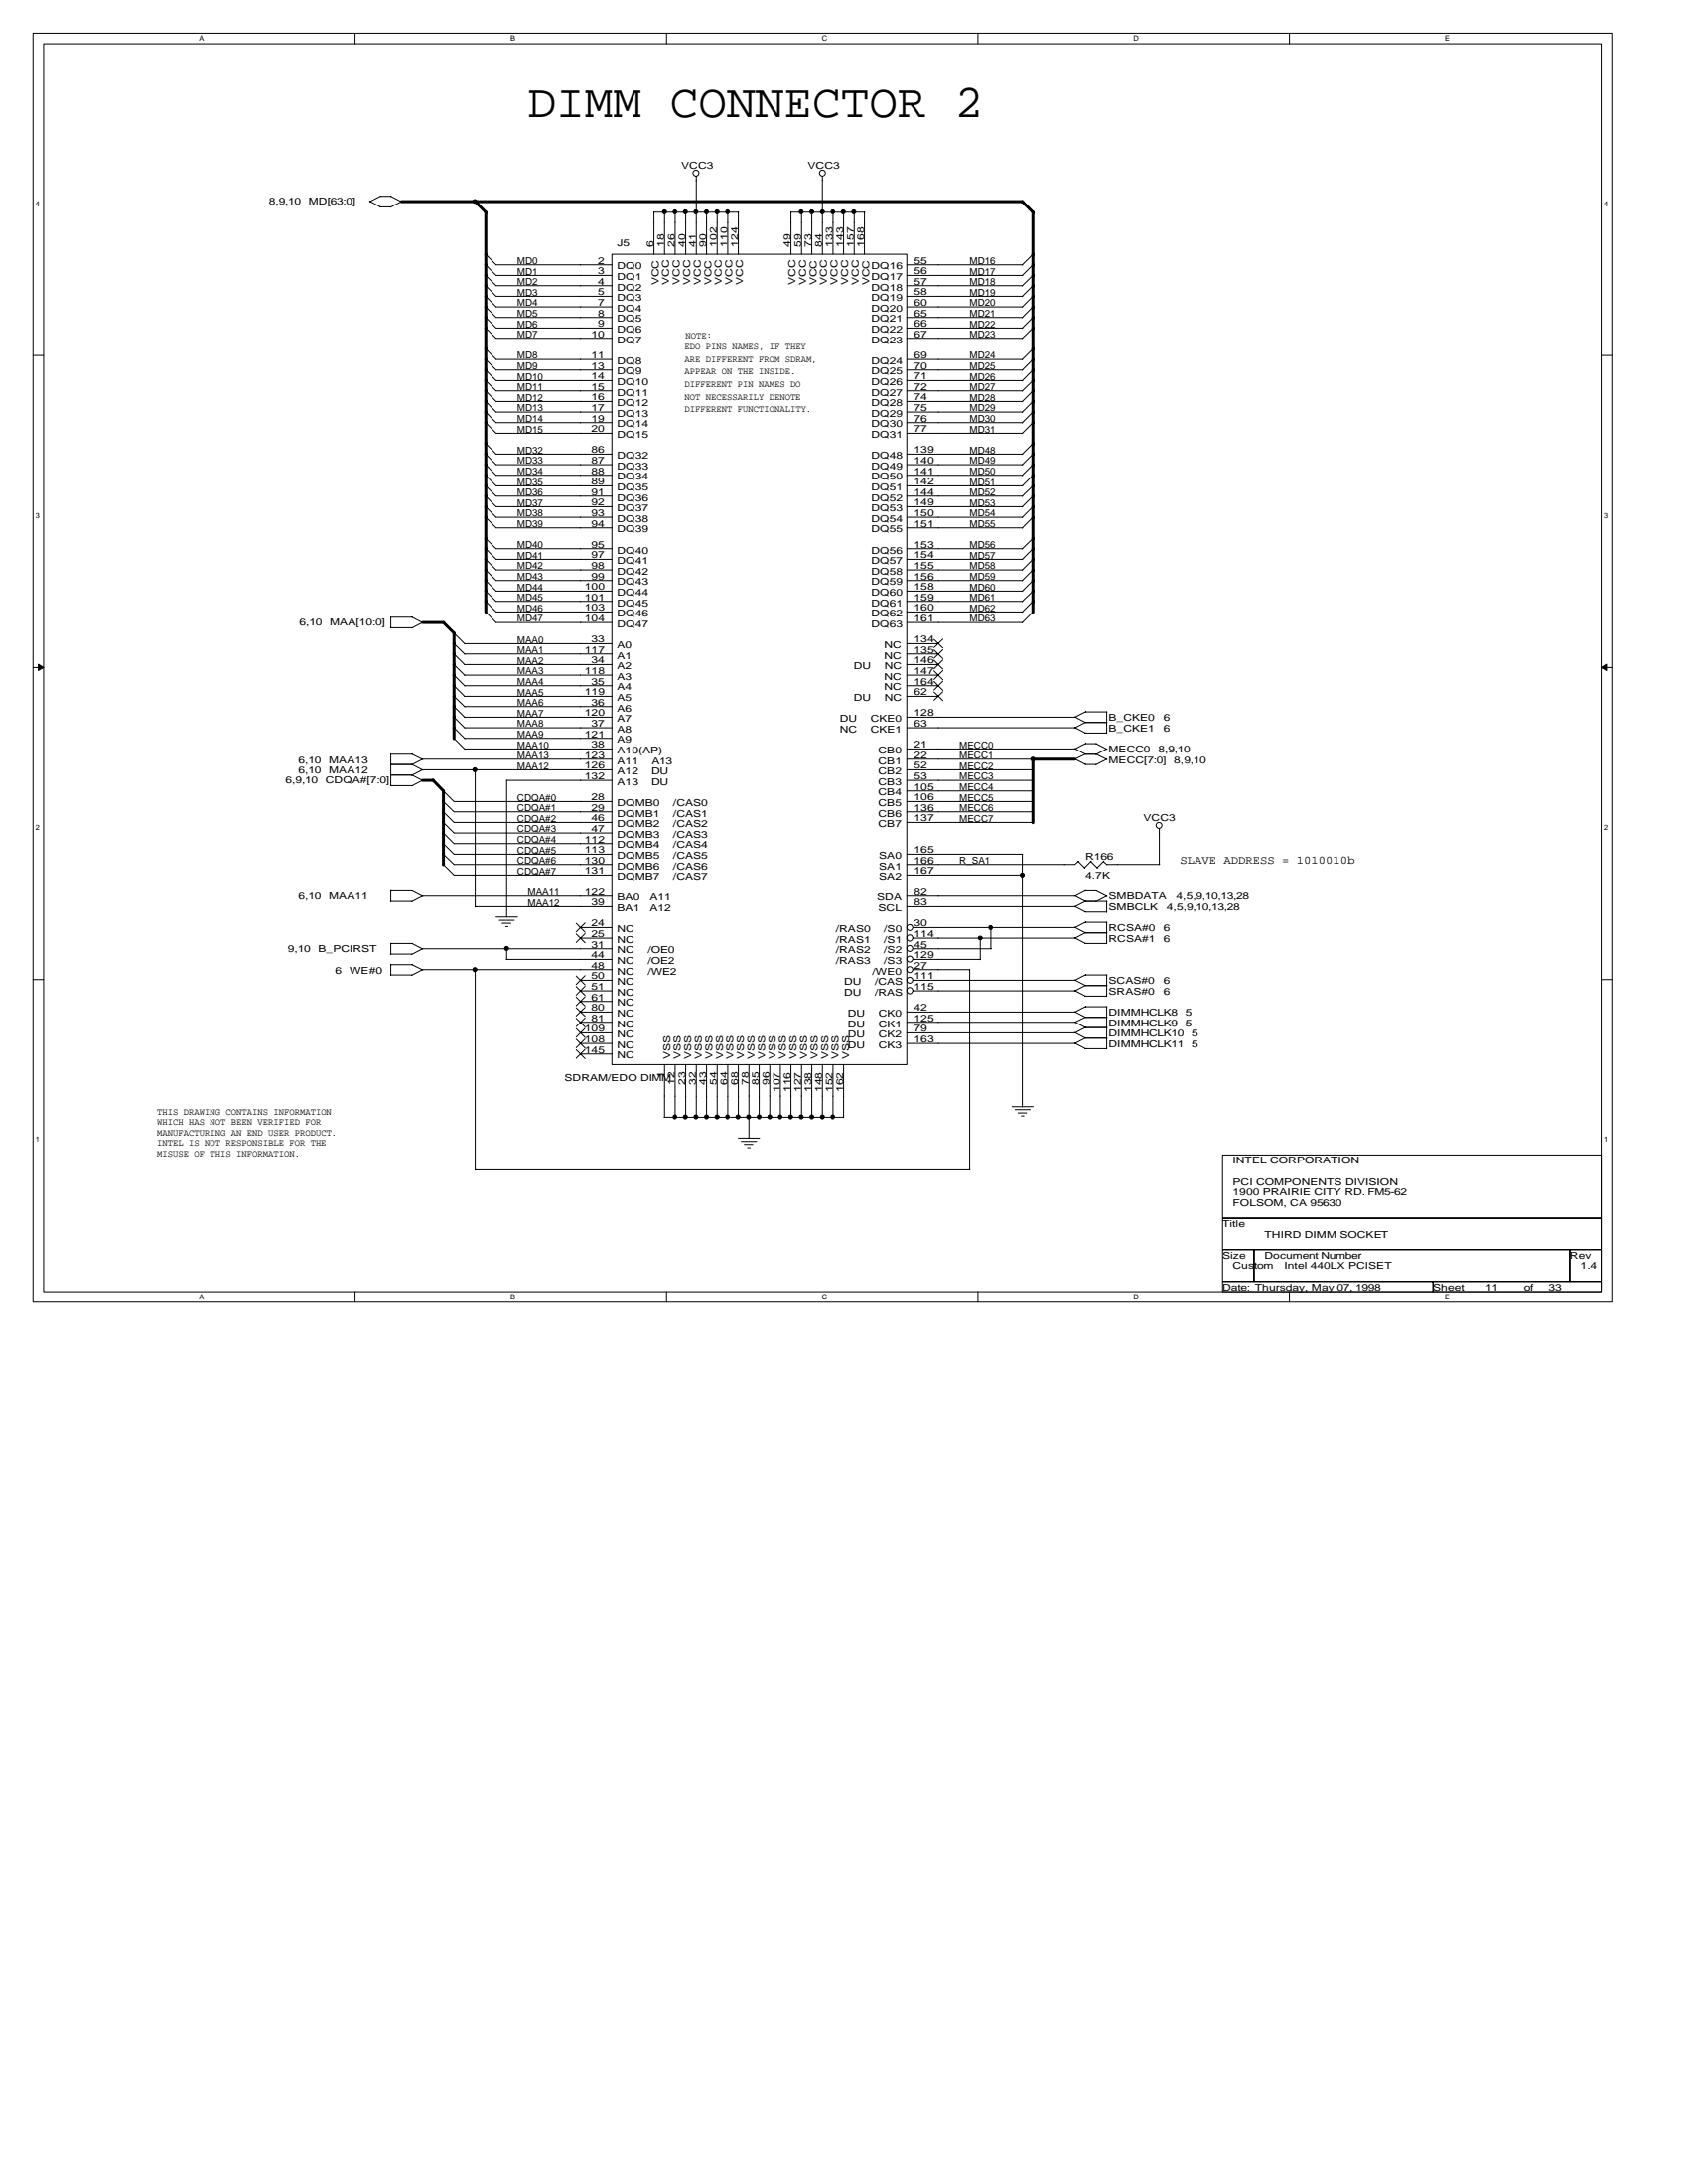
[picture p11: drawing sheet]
<svg xmlns="http://www.w3.org/2000/svg" width="216mm" height="279mm" viewBox="0 0 216 279" stroke-linecap="round" stroke-linejoin="round" font-family="sans-serif">
<path d="M4.2 4.2h202v162.4h-202zM5.6 5.6h199.2v159.6h-199.2z" fill="none" stroke="#000" stroke-width=".13"/>
<g fill="#fff">
<path d="M25.5 4.4h.6v1.1h-.6z"/>
<path d="M25.5 165.4h.6v1.1h-.6z"/>
</g>
<path d="M45.4 4.2v1.4M45.4 165.2v1.4" fill="none" stroke="#000" stroke-width=".13"/>
<g fill="#fff">
<path d="M65.3 4.4h.6v1.1h-.6z"/>
<path d="M65.3 165.4h.6v1.1h-.6z"/>
</g>
<path d="M85.2 4.2v1.4M85.2 165.2v1.4" fill="none" stroke="#000" stroke-width=".13"/>
<g fill="#fff">
<path d="M105.1 4.4h.7v1.1h-.7z"/>
<path d="M105.1 165.4h.7v1.1h-.7z"/>
</g>
<path d="M125.1 4.2v1.4M125.1 165.2v1.4" fill="none" stroke="#000" stroke-width=".13"/>
<g fill="#fff">
<path d="M145 4.4h.7v1.1h-.7z"/>
<path d="M145 165.4h.7v1.1h-.7z"/>
</g>
<path d="M164.9 4.2v1.4M164.9 165.2v1.4" fill="none" stroke="#000" stroke-width=".13"/>
<g fill="#fff">
<path d="M184.8 4.4h.7v1.1h-.7z"/>
<path d="M184.8 165.4h.7v1.1h-.7z"/>
<path d="M4.6 25.5h.5v1.1h-.5z"/>
<path d="M205.1 25.5h.5v1.1h-.5z"/>
<path d="M4.6 65.4h.5v1.1h-.5z"/>
<path d="M205.1 65.4h.5v1.1h-.5z"/>
</g>
<path d="M4.2 45.5h1.4M204.8 45.5h1.4" fill="none" stroke="#000" stroke-width=".13"/>
<g fill="#fff">
<path d="M4.6 105.3h.5v1.1h-.5z"/>
<path d="M205.1 105.3h.5v1.1h-.5z"/>
</g>
<path d="M4.2 85.4h1.4M204.8 85.4h1.4" fill="none" stroke="#000" stroke-width=".13"/>
<path d="M4.9 85l.7 .4-.7 .4zM204.8 85.4l.7-.4v.8z" fill="#000" stroke="#000" stroke-width=".13"/>
<g fill="#fff">
<path d="M4.6 145.3h.5v1h-.5z"/>
<path d="M205.1 145.3h.5v1h-.5z"/>
</g>
<g fill="none" stroke="#000" stroke-width=".13">
<path d="M47.3 25.7l1.4 .8M48.6 26.5h1.4M48.7 25.1h1.3M48.7 25.1l-1.4 .7M50 25.1l1.4 .7M51.3 25.8l-1.4 .7M62.1 32.5l1.3 1.4h14.9M62.1 33.8l1.3 1.4h14.9M62.1 35.2l1.3 1.3h14.9M62.1 36.5l1.3 1.4h14.9M62.1 37.9l1.3 1.4h14.9M62.1 39.2l1.3 1.4h14.9"/>
<path d="M78.3 32.5h37.7v103.7h-37.7zM83.6 27.1v5.4M83.6 27.1h10.9M85 27.1v5.4M86.3 27.1v5.4M87.7 27.1v5.4M89.1 22.6v9.9M90.4 27.1v5.4M91.7 27.1v5.4M93.1 27.1v5.4M94.4 27.1v5.4M101.2 27.1v5.4"/>
<path d="M101.2 27.1h9.4M102.5 27.1v5.4M103.8 27.1v5.4M105.2 22.6v9.9M106.5 27.1v5.4M107.9 27.1v5.4M109.3 27.1v5.4M110.6 27.1v5.4M116 33.9h14.8M116 35.2h14.8M116 36.5h14.8M116 37.9h14.8"/>
<path d="M116 39.3h14.8M132.1 39.3l-1.4 1.4M132.1 36.5l-1.4 1.4M132.1 35.2l-1.4 1.4M132.1 37.9l-1.4 1.4M132.1 32.5l-1.4 1.4M132.1 33.9l-1.4 1.4M62.1 40.6l1.3 1.4h14.9M62.1 41.9l1.3 1.4h14.9M62.1 44.6l1.3 1.4h14.9M62.1 45.9l1.3 1.4h14.9M62.1 47.3l1.3 1.4h14.9"/>
<path d="M62.1 48.7l1.3 1.3h14.9M62.1 50l1.3 1.4h14.9M62.1 51.3l1.3 1.4h14.9M62.1 52.7l1.3 1.4h14.9M62.1 54l1.3 1.4h14.9M62.1 56.7l1.3 1.4h14.9M62.1 58l1.3 1.4h14.9M62.1 59.4l1.3 1.4h14.9M116 40.6h14.8M116 42h14.8M116 43.3h14.8M116 46h14.8"/>
<path d="M116 47.3h14.8M116 48.7h14.8M116 50h14.8M116 51.4h14.8M116 52.7h14.8M116 54.1h14.8M116 55.4h14.8M116 58.1h14.8M116 59.4h14.8M132.1 52.7l-1.4 1.4M132.1 56.7l-1.4 1.4M132.1 42l-1.4 1.3"/>
<path d="M132.1 44.6l-1.4 1.4M132.1 59.4l-1.4 1.4M132.1 47.3l-1.4 1.4M132.1 50l-1.4 1.4M132.1 54.1l-1.4 1.4M132.1 58.1l-1.4 1.4M132.1 51.4l-1.4 1.4M132.1 46l-1.4 1.4M132.1 48.7l-1.4 1.3M132.1 40.6l-1.4 1.4M50 78.9v1.4M50 79h2.7"/>
<path d="M52.7 79l1.4 .7M54 79.6l-1.3 .8M62.1 60.8l1.3 1.4h14.9M62.1 62.1l1.3 1.4h14.9M62.1 63.4l1.3 1.4h14.9M62.1 64.8l1.3 1.4h14.9M62.1 66.1l1.3 1.4h14.9M62.1 68.8l1.3 1.4h14.9M62.1 70.2l1.3 1.4h14.9M62.1 71.5l1.3 1.4h14.9M62.1 72.9l1.3 1.4h14.9M62.1 74.2l1.3 1.4h14.9"/>
<path d="M62.1 75.6l1.3 1.3h14.9M62.1 76.9l1.3 1.4h14.9M62.1 78.2l1.3 1.4h14.9M116 60.8h14.8M116 62.2h14.8M116 63.5h14.8M116 64.8h14.8M116 66.2h14.8M116 67.5h14.8M116 70.2h14.8M116 71.6h14.8M116 72.9h14.8"/>
<path d="M116 74.3h14.8M116 75.6h14.8M116 76.9h14.8M116 78.3h14.8M116 79.6h14.8M132.1 74.3l-1.4 1.4M132.1 70.2l-1.4 1.4M132.1 72.9l-1.4 1.4M132.1 76.9l-1.4 1.4M132.1 63.5l-1.4 1.4M132.1 75.6l-1.4 1.4M132.1 60.8l-1.4 1.4"/>
<path d="M132.1 71.6l-1.4 1.4M132.1 78.3l-1.4 1.4M132.1 62.2l-1.4 1.3M132.1 64.8l-1.4 1.4M132.1 68.9l-1.4 1.3M132.1 66.2l-1.4 1.4M49.9 97.8h2.8M49.9 99.2h2.8M49.9 80.3h2.8M50 96.5h2.7M50 96.4v4.1M52.7 99.2l1.4 .7"/>
<path d="M52.7 97.8l1.4 .7M52.7 96.5l1.4 .7M54 99.8l-1.3 .8M58.1 94.5l1.4 1.4M58.1 83.7l1.4 1.4M58.1 82.3l1.4 1.4M58.1 89.1l1.4 1.3M58.1 81l1.4 1.4M58.1 93.1l1.4 1.4M58.1 86.4l1.4 1.4M58.1 85l1.4 1.4M58.1 91.7l1.4 1.4"/>
<path d="M58.1 87.7l1.4 1.4M58.1 90.4l1.4 1.4M59.4 86.4h18.9M59.4 91.7h18.9M59.4 89.1h18.9M59.4 83.7h18.9M59.4 94.5h18.9M59.4 87.7h18.9M59.4 93.1h18.9M59.4 85h18.9M59.4 82.3h18.9M59.4 90.4h18.9"/>
<path d="M59.4 95.8h18.9M60.8 98.5v17.5M64.8 99.8h13.5M64.8 99.8v17.5M78.3 97.1h-24.3l-1.3 .7M78.3 98.5h-24.3l-1.3 .7M116 97.1h16.2M116 87.7h4M116 93.1h21.5M116 86.4h4M116 98.5h16.2M116 99.8h16.2"/>
<path d="M116 89.1h4M116 85h4M116 82.3h4M116 83.7h4M119.5 87.2l1.1 1.1M119.5 85.8l1.1 1.2M119.5 88.5l1.1 1.1M119.5 84.5l1.1 1.1M119.5 81.8l1.1 1.1M119.5 83.2l1.1 1.1M120.6 85.8l-1.1 1.1M120.6 87.1l-1.1 1.2"/>
<path d="M120.6 88.5l-1.1 1.1M120.6 84.4l-1.1 1.2M120.6 81.8l-1.1 1.1M120.6 83.1l-1.1 1.1M137.4 97.1l1.4 .7M137.4 95.8l1.4 .7M137.4 91.7l1.4 .7M137.4 93.1l1.4 .7M138.8 96.5h1.4M138.8 97.8h1.4M138.8 92.4h2.8M138.8 93.8h2.8"/>
<path d="M138.8 95.1h1.4M138.8 91.1h2.8M138.9 91l-1.4 .7h-21.5M138.9 95.1l-1.4 .7h-21.5M138.9 96.4l-1.4 .7M138.9 92.4l-1.4 .7M140.2 96.5l1.4 .7M140.2 95.1l1.4 .8M141.6 91.1v2.7M141.6 97.1l-1.4 .7M141.6 95.8l-1.4 .7M49.9 115.3h2.8"/>
<path d="M49.9 100.5h2.8M50 114h2.7M50 113.9v1.4M52.7 114l1.4 .7M56.7 101.1l1.4 1.4h20.2M56.7 102.5l1.4 1.4h20.2M56.7 103.8l1.4 1.4h20.2M56.7 105.2l1.4 1.4h20.2M56.7 106.5l1.4 1.4h20.2M56.7 107.9l1.4 1.4h20.2M56.7 109.2l1.4 1.4h20.2M56.7 110.5l1.4 1.4h20.2"/>
<path d="M60.8 116h17.5M63.4 117.3h2.8M63.9 117.7h1.9M64.2 118.1h1.2M64.7 118.5h.3M73.7 118.1l1.1 1.2M73.7 119.5l1.1 1.1M74.2 118.7h4.1M74.8 118.1l-1.1 1.1M74.8 119.4l-1.1 1.2M78.3 114.6h-24.3l-1.3 .8M116 101.2h16.2"/>
<path d="M116 102.5h16.2M116 103.9h16.2M116 105.2h16.2M116 109.3h14.8M116 111.9h14.8M116 116h21.5M116.8 118.7h20.7M126.7 118.6v2.8M130.8 109.3v32.3M137.4 118.6l1.4 .7M137.4 116l1.4 .7M137.4 114.6l1.4 .7"/>
<path d="M137.4 120l1.4 .7M137.9 110.2l.9 .9M138 110.2l-.5 .4h-21.5M138.8 119.3h2.8M138.8 115.3h2.8M138.8 116.7h2.8M138.8 118h2.8M138.8 114h1.4M138.9 119.3l-1.4 .7h-20.7M138.9 113.9l-1.4 .7h-21.5M138.9 118l-1.4 .7M138.9 115.3l-1.4 .7"/>
<path d="M139.5 110.2l.9 .9M139.6 110.2l-.9 .8M140.2 114l1.4 .7M141.1 110.2l.5 .4M141.2 110.2l-.9 .8M141.6 110.6h6.7M141.6 115.3v1.4M141.6 118v2.7M141.6 114.6l-1.4 .8M148.3 106v4.6M4.2 125.3h1.4M49.9 124.7h2.8"/>
<path d="M49.9 122.1h2.8M50 120.7h2.7M50 123.4h2.7M50 120.7v1.4M50 123.4v1.3M52.7 123.4l1.4 .7M52.7 120.7l1.4 .7M60.8 124v25.7M64.8 122.7h13.5M64.8 121.3v1.4M73.7 132.9l1.1 1.2M73.7 131.6l1.1 1.1"/>
<path d="M73.7 128.9l1.1 1.1M73.7 130.3l1.1 1.1M73.7 127.6l1.1 1.1M73.7 124.9l1.1 1.1M73.7 126.2l1.1 1.1M73.7 134.3l1.1 1.1M74.2 120h4.1M74.2 133.5h4.1M74.2 132.1h4.1M74.2 125.4h4.1M74.2 126.8h4.1M74.2 129.5h4.1"/>
<path d="M74.2 130.8h4.1M74.2 128.1h4.1M74.2 134.8h4.1M74.8 132.9l-1.1 1.1M74.8 131.5l-1.1 1.2M74.8 128.9l-1.1 1.1M74.8 130.2l-1.1 1.1M74.8 127.5l-1.1 1.2M74.8 124.8l-1.1 1.2M74.8 126.2l-1.1 1.1M74.8 134.2l-1.1 1.2M78.3 124h-24.3l-1.3 .8"/>
<path d="M78.3 121.4h-24.3l-1.3 .7M85 136.2v6.7M86.3 136.2v6.8M87.7 136.2v6.8M89.1 136.2v6.8M90.4 136.2v6.8M91.7 136.2v6.8M93.1 136.2v6.8M94.4 136.2v6.8M95.8 136.2v9.4M97.1 136.2v6.7M98.5 136.2v6.7"/>
<path d="M99.8 136.2v6.7M101.2 136.2v6.7M102.5 136.2v6.7M103.8 136.2v6.7M105.2 136.2v6.8M106.5 136.2v6.8M107.9 136.2v6.8M116 133.5h21.5M116 132.1h21.5M116.8 124h7.2M116.8 125.4h20.7M116.8 126.8h20.7"/>
<path d="M116.8 121.4h10M116.8 122.7h8.6M124 124v25.7M125.4 120v2.8M137.4 126.7l1.4 .7M137.4 125.4l1.4 .7M137.4 132.1l1.4 .7M137.4 130.7l1.4 .8M137.4 129.4l1.4 .7M137.4 133.4l1.4 .8M138.8 126.1h2.8M138.8 127.4h2.8"/>
<path d="M138.8 131.5h2.8M138.8 132.8h2.8M138.8 120.7h2.8M138.8 130.1h2.8M138.8 134.2h2.8M138.8 124.7h2.8M138.8 128.8h2.8M138.9 128.7l-1.4 .8h-21.5M138.9 130.1l-1.4 .7h-21.5M138.9 126l-1.4 .8M138.9 124.7l-1.4 .7M138.9 131.4l-1.4 .7"/>
<path d="M138.9 132.8l-1.4 .7M141.6 124.7v2.8M141.6 128.8v5.4M204.8 125.3h1.4M60.8 149.7h63.3M85 142.9h22.9M94.4 145.6h2.7M94.8 146h2M95.2 146.4h1.1M95.6 146.8h.4M129.4 141.6h2.8M129.8 142h2"/>
<path d="M130.2 142.4h1.1M130.6 142.8h.4M156.4 147.8h48.4v8h-48.4zM156.4 155.8h48.4v4.1h-48.4zM156.4 159.9h4v4h-4zM160.4 159.9h40.4v4h-40.4zM200.8 159.9h4v4h-4zM156.4 163.9h26.9v1.3h-26.9zM183.3 163.9h21.5v1.3h-21.5z"/>
<circle cx="89" cy="22.1" r=".38"/>
<circle cx="105.2" cy="22.1" r=".38"/>
<circle cx="116.4" cy="120" r=".39"/>
<circle cx="116.4" cy="118.7" r=".38"/>
<circle cx="148.2" cy="105.6" r=".38"/>
<circle cx="116.4" cy="126.7" r=".39"/>
<circle cx="116.4" cy="124" r=".38"/>
<circle cx="116.4" cy="122.7" r=".38"/>
<circle cx="116.4" cy="121.3" r=".38"/>
<circle cx="116.4" cy="125.4" r=".38"/>
</g>
<path d="M51.3 25.8h79.5M60.8 25.8l1.4 1.4M62.1 27.1v51.2M130.8 25.8l1.4 1.4M132.1 27.1v51.2M54 79.6h2.8M56.7 79.6l1.4 1.4M54 99.8h1.4M55.4 99.8l1.3 1.4v9.4M58.1 81v13.5M132.1 97.1h5.4M132.1 97.1v8.2" fill="none" stroke="#000" stroke-width=".38"/>
<g fill="#000" stroke="#000" stroke-width=".13">
<path d="M86.2 26.9l.1-.1 .2 .2v.3l-.2 .1-.1-.1z" fill-rule="evenodd"/>
<path d="M92.9 26.9l.1-.1 .3 .2-.1 .3-.2 .1-.1-.1z" fill-rule="evenodd"/>
<path d="M106.3 26.9l.2-.1 .2 .2v.3l-.2 .1-.2-.1z" fill-rule="evenodd"/>
<path d="M126.5 118.5l.2-.1 .2 .1v.3l-.2 .1-.2-.1z" fill-rule="evenodd"/>
<path d="M86.2 142.7l.1-.1 .2 .1v.4h-.2h-.1z" fill-rule="evenodd"/>
<path d="M92.9 142.7l.1-.1 .3 .1-.1 .4h-.2h-.1z" fill-rule="evenodd"/>
<path d="M99.6 142.7l.2-.1 .2 .1-.1 .4h-.1h-.2z" fill-rule="evenodd"/>
<path d="M106.3 142.7l.2-.1 .2 .1v.4h-.2h-.2z" fill-rule="evenodd"/>
<circle cx="60.7" cy="25.8" r=".25"/>
<circle cx="85" cy="27.1" r=".26"/>
<circle cx="87.7" cy="27.1" r=".26"/>
<circle cx="89" cy="27.1" r=".26"/>
<circle cx="90.4" cy="27.1" r=".26"/>
<circle cx="91.7" cy="27.1" r=".26"/>
<circle cx="102.5" cy="27.1" r=".26"/>
<circle cx="103.8" cy="27.1" r=".26"/>
<circle cx="105.2" cy="27.1" r=".26"/>
<circle cx="107.9" cy="27.1" r=".26"/>
<circle cx="109.2" cy="27.1" r=".26"/>
<circle cx="60.7" cy="98.5" r=".26"/>
<circle cx="132.1" cy="97.1" r=".26"/>
<circle cx="125.4" cy="120" r=".25"/>
<circle cx="130.8" cy="111.9" r=".26"/>
<circle cx="60.7" cy="124" r=".26"/>
<circle cx="64.8" cy="121.3" r=".26"/>
<circle cx="87.7" cy="142.9" r=".26"/>
<circle cx="89" cy="142.9" r=".26"/>
<circle cx="90.4" cy="142.9" r=".26"/>
<circle cx="91.7" cy="142.9" r=".26"/>
<circle cx="94.4" cy="142.9" r=".26"/>
<circle cx="95.7" cy="142.9" r=".26"/>
<circle cx="97.1" cy="142.9" r=".26"/>
<circle cx="98.5" cy="142.9" r=".26"/>
<circle cx="101.1" cy="142.9" r=".26"/>
<circle cx="102.5" cy="142.9" r=".26"/>
<circle cx="103.8" cy="142.9" r=".26"/>
<circle cx="105.2" cy="142.9" r=".26"/>
</g>
<text font-size="6.1" x="67.5" y="15">DIMM CONNECTOR 2</text>
<text font-size="1.5" x="151" y="110.5">SLAVE ADDRESS = 1010010b</text>
<g font-size="1.2">
<text x="87.2" y="21.6">VCC3</text>
<text x="103.3" y="21.6">VCC3</text>
<text x="34.4" y="26.1">8,9,10</text>
<text x="39.5" y="26.1">MD[63:0]</text>
<text x="66.2" y="35.1">MD1</text>
<text x="66.2" y="33.8">MD0</text>
<text x="76.5" y="33.8">2</text>
<text x="76.5" y="35.1">3</text>
<text x="78.9" y="34.5">DQ0</text>
<text x="78.9" y="35.8">DQ1</text>
<text x="78.9" y="31.5">J5</text>
<text x="83.6" y="31.6" transform="rotate(-90 83.6 31.6)">6</text>
<text x="85" y="31.6" transform="rotate(-90 85 31.6)">18</text>
<text x="86.3" y="31.6" transform="rotate(-90 86.3 31.6)">26</text>
<text x="87.7" y="31.6" transform="rotate(-90 87.7 31.6)">40</text>
<text x="89" y="31.6" transform="rotate(-90 89 31.6)">41</text>
<text x="90.3" y="31.6" transform="rotate(-90 90.3 31.6)">90</text>
<text x="91.7" y="31.6" transform="rotate(-90 91.7 31.6)">102</text>
<text x="93" y="31.6" transform="rotate(-90 93 31.6)">110</text>
<text x="94.4" y="31.6" transform="rotate(-90 94.4 31.6)">124</text>
<text x="101.1" y="31.6" transform="rotate(-90 101.1 31.6)">49</text>
<text x="102.5" y="31.6" transform="rotate(-90 102.5 31.6)">59</text>
<text x="103.8" y="31.6" transform="rotate(-90 103.8 31.6)">73</text>
<text x="105.1" y="31.6" transform="rotate(-90 105.1 31.6)">84</text>
<text x="106.5" y="31.6" transform="rotate(-90 106.5 31.6)">133</text>
<text x="107.9" y="31.6" transform="rotate(-90 107.9 31.6)">143</text>
<text x="109.2" y="31.6" transform="rotate(-90 109.2 31.6)">157</text>
<text x="110.5" y="31.6" transform="rotate(-90 110.5 31.6)">168</text>
<text x="111.5" y="34.5">DQ16</text>
<text x="111.5" y="35.8">DQ17</text>
<text x="116.9" y="33.8">55</text>
<text x="116.9" y="35.1">56</text>
<text x="124" y="35.1">MD17</text>
<text x="124" y="33.8">MD16</text>
<text x="66.2" y="37.9">MD3</text>
<text x="66.2" y="36.5">MD2</text>
<text x="66.2" y="41.9">MD6</text>
<text x="66.2" y="39.2">MD4</text>
<text x="66.2" y="40.5">MD5</text>
<text x="76.5" y="36.4">4</text>
<text x="76.5" y="37.8">5</text>
<text x="76.5" y="39.1">7</text>
<text x="76.5" y="40.5">8</text>
<text x="76.5" y="41.8">9</text>
<text x="78.9" y="37.2">DQ2</text>
<text x="78.9" y="38.5">DQ3</text>
<text x="78.9" y="39.8">DQ4</text>
<text x="78.9" y="41.2">DQ5</text>
<text x="84.3" y="36.4" transform="rotate(-90 84.3 36.4)">VCC</text>
<text x="85.6" y="36.4" transform="rotate(-90 85.6 36.4)">VCC</text>
<text x="86.9" y="36.4" transform="rotate(-90 86.9 36.4)">VCC</text>
<text x="88.3" y="36.4" transform="rotate(-90 88.3 36.4)">VCC</text>
<text x="89.7" y="36.4" transform="rotate(-90 89.7 36.4)">VCC</text>
<text x="91" y="36.4" transform="rotate(-90 91 36.4)">VCC</text>
<text x="92.3" y="36.4" transform="rotate(-90 92.3 36.4)">VCC</text>
<text x="93.7" y="36.4" transform="rotate(-90 93.7 36.4)">VCC</text>
<text x="95" y="36.4" transform="rotate(-90 95 36.4)">VCC</text>
<text x="101.8" y="36.4" transform="rotate(-90 101.8 36.4)">VCC</text>
<text x="103.1" y="36.4" transform="rotate(-90 103.1 36.4)">VCC</text>
<text x="104.5" y="36.4" transform="rotate(-90 104.5 36.4)">VCC</text>
<text x="105.8" y="36.4" transform="rotate(-90 105.8 36.4)">VCC</text>
<text x="107.1" y="36.4" transform="rotate(-90 107.1 36.4)">VCC</text>
<text x="108.5" y="36.4" transform="rotate(-90 108.5 36.4)">VCC</text>
<text x="109.8" y="36.4" transform="rotate(-90 109.8 36.4)">VCC</text>
<text x="111.2" y="36.4" transform="rotate(-90 111.2 36.4)">VCC</text>
<text x="111.5" y="37.2">DQ18</text>
<text x="111.5" y="38.5">DQ19</text>
<text x="111.5" y="39.8">DQ20</text>
<text x="111.5" y="41.2">DQ21</text>
<text x="116.9" y="36.4">57</text>
<text x="116.9" y="37.8">58</text>
<text x="116.9" y="39.1">60</text>
<text x="116.9" y="40.5">65</text>
<text x="116.9" y="41.8">66</text>
<text x="124" y="40.5">MD21</text>
<text x="124" y="37.9">MD19</text>
<text x="124" y="41.9">MD22</text>
<text x="124" y="39.2">MD20</text>
<text x="124" y="36.5">MD18</text>
<text x="66.2" y="45.9">MD8</text>
<text x="66.2" y="47.3">MD9</text>
<text x="66.2" y="43.2">MD7</text>
<text x="75.6" y="43.1">10</text>
<text x="75.6" y="45.9">11</text>
<text x="75.6" y="47.2">13</text>
<text x="78.9" y="42.6">DQ6</text>
<text x="78.9" y="43.9">DQ7</text>
<text x="78.9" y="46.6">DQ8</text>
<text x="78.9" y="47.9">DQ9</text>
<text x="87.6" y="44.7">EDO PINS NAMES, IF THEY</text>
<text x="87.6" y="46.3">ARE DIFFERENT FROM SDRAM,</text>
<text x="87.6" y="47.9">APPEAR ON THE INSIDE.</text>
<text x="87.7" y="43.4">NOTE:</text>
<text x="111.5" y="42.6">DQ22</text>
<text x="111.5" y="43.9">DQ23</text>
<text x="111.5" y="46.6">DQ24</text>
<text x="111.5" y="47.9">DQ25</text>
<text x="116.9" y="43.1">67</text>
<text x="116.9" y="45.9">69</text>
<text x="116.9" y="47.2">70</text>
<text x="124" y="43.2">MD23</text>
<text x="124" y="45.9">MD24</text>
<text x="124" y="47.3">MD25</text>
<text x="66.2" y="52.6">MD13</text>
<text x="66.2" y="51.3">MD12</text>
<text x="66.2" y="54">MD14</text>
<text x="66.2" y="48.6">MD10</text>
<text x="66.2" y="50">MD11</text>
<text x="75.6" y="48.5">14</text>
<text x="75.6" y="49.9">15</text>
<text x="75.6" y="51.2">16</text>
<text x="75.6" y="52.6">17</text>
<text x="75.6" y="53.9">19</text>
<text x="78.9" y="49.3">DQ10</text>
<text x="78.9" y="50.6">DQ11</text>
<text x="78.9" y="52">DQ12</text>
<text x="78.9" y="53.3">DQ13</text>
<text x="87.6" y="49.5">DIFFERENT PIN NAMES DO</text>
<text x="87.6" y="51.1">NOT NECESSARILY DENOTE</text>
<text x="87.6" y="52.8">DIFFERENT FUNCTIONALITY.</text>
<text x="111.5" y="49.3">DQ26</text>
<text x="111.5" y="50.6">DQ27</text>
<text x="111.5" y="52">DQ28</text>
<text x="111.5" y="53.3">DQ29</text>
<text x="116.9" y="48.5">71</text>
<text x="116.9" y="49.9">72</text>
<text x="116.9" y="51.2">74</text>
<text x="116.9" y="52.6">75</text>
<text x="116.9" y="53.9">76</text>
<text x="124" y="52.6">MD29</text>
<text x="124" y="54">MD30</text>
<text x="124" y="48.6">MD26</text>
<text x="124" y="51.3">MD28</text>
<text x="124" y="50">MD27</text>
<text x="66.2" y="59.4">MD33</text>
<text x="66.2" y="55.3">MD15</text>
<text x="66.2" y="58">MD32</text>
<text x="75.6" y="55.3">20</text>
<text x="75.6" y="58">86</text>
<text x="75.6" y="59.3">87</text>
<text x="78.9" y="54.7">DQ14</text>
<text x="78.9" y="56">DQ15</text>
<text x="78.9" y="58.7">DQ32</text>
<text x="111.5" y="54.7">DQ30</text>
<text x="111.5" y="56">DQ31</text>
<text x="111.5" y="58.7">DQ48</text>
<text x="116.9" y="55.3">77</text>
<text x="116.9" y="58">139</text>
<text x="116.9" y="59.3">140</text>
<text x="124" y="55.3">MD31</text>
<text x="124" y="59.4">MD49</text>
<text x="124" y="58">MD48</text>
<text x="66.2" y="60.7">MD34</text>
<text x="66.2" y="64.8">MD37</text>
<text x="66.2" y="62.1">MD35</text>
<text x="66.2" y="63.4">MD36</text>
<text x="75.6" y="60.7">88</text>
<text x="75.6" y="62">89</text>
<text x="75.6" y="63.3">91</text>
<text x="75.6" y="64.7">92</text>
<text x="78.9" y="60">DQ33</text>
<text x="78.9" y="61.4">DQ34</text>
<text x="78.9" y="62.7">DQ35</text>
<text x="78.9" y="64.1">DQ36</text>
<text x="78.9" y="65.4">DQ37</text>
<text x="111.5" y="60">DQ49</text>
<text x="111.5" y="61.4">DQ50</text>
<text x="111.5" y="62.7">DQ51</text>
<text x="111.5" y="64.1">DQ52</text>
<text x="111.5" y="65.4">DQ53</text>
<text x="116.9" y="60.7">141</text>
<text x="116.9" y="62">142</text>
<text x="116.9" y="63.3">144</text>
<text x="116.9" y="64.7">149</text>
<text x="124" y="63.4">MD52</text>
<text x="124" y="64.8">MD53</text>
<text x="124" y="60.7">MD50</text>
<text x="124" y="62.1">MD51</text>
<text x="66.2" y="71.5">MD41</text>
<text x="66.2" y="67.4">MD39</text>
<text x="66.2" y="66.1">MD38</text>
<text x="66.2" y="70.2">MD40</text>
<text x="75.6" y="66.1">93</text>
<text x="75.6" y="67.4">94</text>
<text x="75.6" y="70.1">95</text>
<text x="75.6" y="71.4">97</text>
<text x="78.9" y="66.8">DQ38</text>
<text x="78.9" y="68.1">DQ39</text>
<text x="78.9" y="70.8">DQ40</text>
<text x="111.5" y="66.8">DQ54</text>
<text x="111.5" y="68.1">DQ55</text>
<text x="111.5" y="70.8">DQ56</text>
<text x="116.9" y="66.1">150</text>
<text x="116.9" y="67.4">151</text>
<text x="116.9" y="70.1">153</text>
<text x="116.9" y="71.4">154</text>
<text x="124" y="70.2">MD56</text>
<text x="124" y="71.5">MD57</text>
<text x="124" y="66.1">MD54</text>
<text x="124" y="67.4">MD55</text>
<text x="66.2" y="72.8">MD42</text>
<text x="66.2" y="76.9">MD45</text>
<text x="66.2" y="75.5">MD44</text>
<text x="66.2" y="74.2">MD43</text>
<text x="74.8" y="75.4">100</text>
<text x="74.8" y="76.8">101</text>
<text x="75.6" y="72.8">98</text>
<text x="75.6" y="74.1">99</text>
<text x="78.9" y="72.1">DQ41</text>
<text x="78.9" y="73.5">DQ42</text>
<text x="78.9" y="74.9">DQ43</text>
<text x="78.9" y="76.2">DQ44</text>
<text x="78.9" y="77.6">DQ45</text>
<text x="111.5" y="72.1">DQ57</text>
<text x="111.5" y="73.5">DQ58</text>
<text x="111.5" y="74.9">DQ59</text>
<text x="111.5" y="76.2">DQ60</text>
<text x="111.5" y="77.6">DQ61</text>
<text x="116.9" y="72.8">155</text>
<text x="116.9" y="74.1">156</text>
<text x="116.9" y="75.4">158</text>
<text x="116.9" y="76.8">159</text>
<text x="124" y="76.9">MD61</text>
<text x="124" y="75.5">MD60</text>
<text x="124" y="74.2">MD59</text>
<text x="124" y="72.8">MD58</text>
<text x="38.3" y="80">6,10</text>
<text x="42.2" y="80">MAA[10:0]</text>
<text x="66.2" y="79.6">MD47</text>
<text x="66.2" y="78.2">MD46</text>
<text x="66.2" y="82.3">MAA0</text>
<text x="66.2" y="83.6">MAA1</text>
<text x="74.8" y="83.5">117</text>
<text x="74.8" y="78.2">103</text>
<text x="74.8" y="79.5">104</text>
<text x="75.6" y="82.2">33</text>
<text x="78.9" y="82.9">A0</text>
<text x="78.9" y="78.9">DQ46</text>
<text x="78.9" y="80.2">DQ47</text>
<text x="111.5" y="78.9">DQ62</text>
<text x="111.5" y="80.2">DQ63</text>
<text x="113.1" y="82.9">NC</text>
<text x="116.9" y="82.2">134</text>
<text x="116.9" y="83.5">135</text>
<text x="116.9" y="78.2">160</text>
<text x="116.9" y="79.5">161</text>
<text x="124" y="78.2">MD62</text>
<text x="124" y="79.6">MD63</text>
<text x="66.2" y="87.6">MAA4</text>
<text x="66.2" y="85">MAA2</text>
<text x="66.2" y="89">MAA5</text>
<text x="66.2" y="86.3">MAA3</text>
<text x="74.8" y="86.2">118</text>
<text x="74.8" y="88.9">119</text>
<text x="75.6" y="84.9">34</text>
<text x="75.6" y="87.6">35</text>
<text x="78.9" y="84.3">A1</text>
<text x="78.9" y="85.6">A2</text>
<text x="78.9" y="87">A3</text>
<text x="78.9" y="88.3">A4</text>
<text x="78.9" y="89.7">A5</text>
<text x="109.2" y="89.7">DU</text>
<text x="109.2" y="85.6">DU</text>
<text x="113.1" y="88.3">NC</text>
<text x="113.1" y="87">NC</text>
<text x="113.1" y="84.3">NC</text>
<text x="113.1" y="89.7">NC</text>
<text x="113.1" y="85.6">NC</text>
<text x="116.9" y="87.6">164</text>
<text x="116.9" y="86.2">147</text>
<text x="116.9" y="88.9">62</text>
<text x="116.9" y="84.9">146</text>
<text x="66.2" y="94.4">MAA9</text>
<text x="66.2" y="90.3">MAA6</text>
<text x="66.2" y="95.7">MAA10</text>
<text x="66.2" y="91.7">MAA7</text>
<text x="66.2" y="93">MAA8</text>
<text x="74.8" y="91.6">120</text>
<text x="74.8" y="94.3">121</text>
<text x="75.6" y="90.3">36</text>
<text x="75.6" y="93">37</text>
<text x="75.6" y="95.6">38</text>
<text x="78.9" y="91">A6</text>
<text x="78.9" y="92.3">A7</text>
<text x="78.9" y="93.7">A8</text>
<text x="78.9" y="95">A9</text>
<text x="107.4" y="93.7">NC</text>
<text x="107.4" y="92.3">DU</text>
<text x="111.4" y="93.7">CKE1</text>
<text x="111.4" y="92.3">CKE0</text>
<text x="116.9" y="95.6">21</text>
<text x="116.9" y="93">63</text>
<text x="116.9" y="91.6">128</text>
<text x="122.7" y="95.7">MECC0</text>
<text x="141.8" y="92.2">B_CKE0</text>
<text x="141.8" y="93.6">B_CKE1</text>
<text x="148.8" y="92.2">6</text>
<text x="148.8" y="93.6">6</text>
<text x="36.5" y="100.2">6,9,10</text>
<text x="38.2" y="98.9">6,10</text>
<text x="38.2" y="97.6">6,10</text>
<text x="41.6" y="100.2">CDQA#[7:0]</text>
<text x="42.1" y="98.9">MAA12</text>
<text x="42.1" y="97.6">MAA13</text>
<text x="66.2" y="97.1">MAA13</text>
<text x="66.2" y="98.4">MAA12</text>
<text x="74.8" y="99.7">132</text>
<text x="74.8" y="97">123</text>
<text x="74.8" y="98.4">126</text>
<text x="78.9" y="100.4">A13</text>
<text x="78.9" y="96.4">A10(AP)</text>
<text x="78.9" y="97.8">A11</text>
<text x="78.9" y="99.1">A12</text>
<text x="83.3" y="100.4">DU</text>
<text x="83.3" y="99.1">DU</text>
<text x="83.4" y="97.8">A13</text>
<text x="112.3" y="97.8">CB1</text>
<text x="112.3" y="101.8">CB4</text>
<text x="112.3" y="99.1">CB2</text>
<text x="112.3" y="100.4">CB3</text>
<text x="112.3" y="96.4">CB0</text>
<text x="116.9" y="97">22</text>
<text x="116.9" y="101.1">105</text>
<text x="116.9" y="98.4">52</text>
<text x="116.9" y="99.7">53</text>
<text x="122.7" y="97.1">MECC1</text>
<text x="122.7" y="98.4">MECC2</text>
<text x="122.7" y="99.7">MECC3</text>
<text x="122.7" y="101.1">MECC4</text>
<text x="141.8" y="97.6">MECC[7:0]</text>
<text x="141.8" y="96.3">MECC0</text>
<text x="148.2" y="96.3">8,9,10</text>
<text x="150.1" y="97.6">8,9,10</text>
<text x="66.2" y="105.2">CDQA#2</text>
<text x="66.2" y="103.8">CDQA#1</text>
<text x="66.2" y="106.5">CDQA#3</text>
<text x="66.2" y="102.5">CDQA#0</text>
<text x="66.2" y="107.8">CDQA#4</text>
<text x="74.8" y="107.8">112</text>
<text x="75.6" y="102.4">28</text>
<text x="75.6" y="103.7">29</text>
<text x="75.6" y="105.1">46</text>
<text x="75.6" y="106.4">47</text>
<text x="78.9" y="103.1">DQMB0</text>
<text x="78.9" y="104.5">DQMB1</text>
<text x="78.9" y="105.8">DQMB2</text>
<text x="78.9" y="107.2">DQMB3</text>
<text x="86.1" y="103.1">/CAS0</text>
<text x="86.1" y="104.5">/CAS1</text>
<text x="86.1" y="105.8">/CAS2</text>
<text x="86.1" y="107.2">/CAS3</text>
<text x="112.3" y="103.1">CB5</text>
<text x="112.3" y="104.5">CB6</text>
<text x="112.3" y="105.8">CB7</text>
<text x="116.9" y="102.4">106</text>
<text x="116.9" y="103.7">136</text>
<text x="116.9" y="105.1">137</text>
<text x="122.7" y="102.5">MECC5</text>
<text x="122.7" y="103.8">MECC6</text>
<text x="122.7" y="105.2">MECC7</text>
<text x="146.3" y="105">VCC3</text>
<text x="66.2" y="109.2">CDQA#5</text>
<text x="66.2" y="110.5">CDQA#6</text>
<text x="66.2" y="111.9">CDQA#7</text>
<text x="74.8" y="109.1">113</text>
<text x="74.8" y="110.5">130</text>
<text x="74.8" y="111.8">131</text>
<text x="78.9" y="108.5">DQMB4</text>
<text x="78.9" y="109.9">DQMB5</text>
<text x="78.9" y="111.2">DQMB6</text>
<text x="78.9" y="112.5">DQMB7</text>
<text x="86.1" y="108.5">/CAS4</text>
<text x="86.1" y="109.9">/CAS5</text>
<text x="86.1" y="111.2">/CAS6</text>
<text x="86.1" y="112.5">/CAS7</text>
<text x="112.4" y="109.9">SA0</text>
<text x="112.4" y="111.2">SA1</text>
<text x="112.4" y="112.5">SA2</text>
<text x="116.9" y="109.1">165</text>
<text x="116.9" y="110.5">166</text>
<text x="116.9" y="111.8">167</text>
<text x="122.7" y="110.5">R_SA1</text>
<text x="138.8" y="110">R166</text>
<text x="138.8" y="112.4">4.7K</text>
<text x="38.2" y="115.1">6,10</text>
<text x="42.1" y="115.1">MAA11</text>
<text x="67.5" y="114.6">MAA11</text>
<text x="67.5" y="115.9">MAA12</text>
<text x="74.8" y="114.5">122</text>
<text x="75.6" y="118.5">24</text>
<text x="75.6" y="119.9">25</text>
<text x="75.6" y="115.8">39</text>
<text x="78.9" y="119.3">NC</text>
<text x="78.9" y="115.2">BA0</text>
<text x="78.9" y="116.6">BA1</text>
<text x="83.1" y="115.2">A11</text>
<text x="83.1" y="116.6">A12</text>
<text x="106.9" y="119.3">/RAS0</text>
<text x="112.2" y="115.2">SDA</text>
<text x="112.3" y="116.6">SCL</text>
<text x="113.1" y="119.3">/S0</text>
<text x="116.9" y="115.8">83</text>
<text x="116.9" y="114.5">82</text>
<text x="116.9" y="118.5">30</text>
<text x="116.9" y="119.9">114</text>
<text x="141.8" y="119.1">RCSA#0</text>
<text x="141.8" y="116.5">SMBCLK</text>
<text x="141.8" y="115.1">SMBDATA</text>
<text x="148.8" y="119.1">6</text>
<text x="149.2" y="116.5">4,5,9,10,13,28</text>
<text x="150.4" y="115.1">4,5,9,10,13,28</text>
<text x="36.8" y="121.8">9,10</text>
<text x="40.7" y="121.8">B_PCIRST</text>
<text x="42.9" y="124.6">6</text>
<text x="44.7" y="124.6">WE#0</text>
<text x="75.6" y="121.3">31</text>
<text x="75.6" y="123.9">48</text>
<text x="75.6" y="125.3">50</text>
<text x="75.6" y="122.6">44</text>
<text x="78.9" y="120.6">NC</text>
<text x="78.9" y="122">NC</text>
<text x="78.9" y="124.7">NC</text>
<text x="78.9" y="126">NC</text>
<text x="78.9" y="123.3">NC</text>
<text x="82.9" y="122">/OE0</text>
<text x="82.9" y="124.7">/WE2</text>
<text x="82.9" y="123.3">/OE2</text>
<text x="106.9" y="120.6">/RAS1</text>
<text x="106.9" y="122">/RAS2</text>
<text x="106.9" y="123.3">/RAS3</text>
<text x="108" y="126">DU</text>
<text x="111.6" y="124.7">/WE0</text>
<text x="111.9" y="126">/CAS</text>
<text x="113.1" y="120.6">/S1</text>
<text x="113.1" y="122">/S2</text>
<text x="113.1" y="123.3">/S3</text>
<text x="116.9" y="123.9">27</text>
<text x="116.9" y="125.3">111</text>
<text x="116.9" y="121.3">45</text>
<text x="116.9" y="122.6">129</text>
<text x="141.8" y="125.9">SCAS#0</text>
<text x="141.8" y="120.5">RCSA#1</text>
<text x="148.8" y="125.9">6</text>
<text x="148.8" y="120.5">6</text>
<text x="75.6" y="129.3">80</text>
<text x="75.6" y="130.7">81</text>
<text x="75.6" y="128">61</text>
<text x="75.6" y="126.6">51</text>
<text x="78.9" y="130.1">NC</text>
<text x="78.9" y="131.4">NC</text>
<text x="78.9" y="128.7">NC</text>
<text x="78.9" y="127.3">NC</text>
<text x="108" y="127.3">DU</text>
<text x="108.4" y="130.1">DU</text>
<text x="108.4" y="131.4">DU</text>
<text x="111.9" y="127.3">/RAS</text>
<text x="112.4" y="130.1">CK0</text>
<text x="112.4" y="131.4">CK1</text>
<text x="116.9" y="129.3">42</text>
<text x="116.9" y="130.7">125</text>
<text x="116.9" y="126.6">115</text>
<text x="141.8" y="127.2">SRAS#0</text>
<text x="141.8" y="131.3">DIMMHCLK9</text>
<text x="141.8" y="129.9">DIMMHCLK8</text>
<text x="148.8" y="127.2">6</text>
<text x="151.6" y="131.3">5</text>
<text x="151.6" y="129.9">5</text>
<text x="74.8" y="133.4">108</text>
<text x="74.8" y="132">109</text>
<text x="74.8" y="134.7">145</text>
<text x="78.9" y="134.1">NC</text>
<text x="78.9" y="132.7">NC</text>
<text x="78.9" y="135.4">NC</text>
<text x="85" y="138" transform="rotate(-90 85 138)">1</text>
<text x="85.8" y="135.5" transform="rotate(-90 85.8 135.5)">VSS</text>
<text x="87.1" y="135.5" transform="rotate(-90 87.1 135.5)">VSS</text>
<text x="88.4" y="135.5" transform="rotate(-90 88.4 135.5)">VSS</text>
<text x="89.8" y="135.5" transform="rotate(-90 89.8 135.5)">VSS</text>
<text x="91.1" y="135.5" transform="rotate(-90 91.1 135.5)">VSS</text>
<text x="92.5" y="135.5" transform="rotate(-90 92.5 135.5)">VSS</text>
<text x="93.8" y="135.5" transform="rotate(-90 93.8 135.5)">VSS</text>
<text x="95.2" y="135.5" transform="rotate(-90 95.2 135.5)">VSS</text>
<text x="96.5" y="135.5" transform="rotate(-90 96.5 135.5)">VSS</text>
<text x="97.9" y="135.5" transform="rotate(-90 97.9 135.5)">VSS</text>
<text x="99.2" y="135.5" transform="rotate(-90 99.2 135.5)">VSS</text>
<text x="100.5" y="135.5" transform="rotate(-90 100.5 135.5)">VSS</text>
<text x="101.9" y="135.5" transform="rotate(-90 101.9 135.5)">VSS</text>
<text x="103.2" y="135.5" transform="rotate(-90 103.2 135.5)">VSS</text>
<text x="104.6" y="135.5" transform="rotate(-90 104.6 135.5)">VSS</text>
<text x="105.9" y="135.5" transform="rotate(-90 105.9 135.5)">VSS</text>
<text x="107.3" y="135.5" transform="rotate(-90 107.3 135.5)">VSS</text>
<text x="108.4" y="132.7">DU</text>
<text x="108.4" y="134.1">DU</text>
<text x="108.6" y="135.5" transform="rotate(-90 108.6 135.5)">VSS</text>
<text x="112.4" y="132.7">CK2</text>
<text x="112.4" y="134.1">CK3</text>
<text x="116.9" y="132">79</text>
<text x="116.9" y="133.4">163</text>
<text x="141.8" y="132.6">DIMMHCLK10</text>
<text x="141.8" y="134">DIMMHCLK11</text>
<text x="152.4" y="132.6">5</text>
<text x="152.4" y="134">5</text>
<text x="20.1" y="142.6">THIS DRAWING CONTAINS INFORMATION</text>
<text x="20.1" y="143.9">WHICH HAS NOT BEEN VERIFIED FOR</text>
<text x="72.2" y="138.3">SDRAM/EDO DIMM</text>
<text x="86.3" y="138.8" transform="rotate(-90 86.3 138.8)">12</text>
<text x="87.7" y="138.8" transform="rotate(-90 87.7 138.8)">23</text>
<text x="89" y="138.8" transform="rotate(-90 89 138.8)">32</text>
<text x="90.3" y="138.8" transform="rotate(-90 90.3 138.8)">43</text>
<text x="91.7" y="138.8" transform="rotate(-90 91.7 138.8)">54</text>
<text x="93" y="138.8" transform="rotate(-90 93 138.8)">64</text>
<text x="94.4" y="138.8" transform="rotate(-90 94.4 138.8)">68</text>
<text x="95.7" y="138.8" transform="rotate(-90 95.7 138.8)">78</text>
<text x="97.1" y="138.8" transform="rotate(-90 97.1 138.8)">85</text>
<text x="98.4" y="138.8" transform="rotate(-90 98.4 138.8)">96</text>
<text x="99.8" y="139.7" transform="rotate(-90 99.8 139.7)">107</text>
<text x="101.1" y="139.7" transform="rotate(-90 101.1 139.7)">116</text>
<text x="102.5" y="139.7" transform="rotate(-90 102.5 139.7)">127</text>
<text x="103.8" y="139.7" transform="rotate(-90 103.8 139.7)">138</text>
<text x="105.1" y="139.7" transform="rotate(-90 105.1 139.7)">148</text>
<text x="106.5" y="139.7" transform="rotate(-90 106.5 139.7)">152</text>
<text x="107.9" y="139.7" transform="rotate(-90 107.9 139.7)">162</text>
<text x="20.1" y="145.3">MANUFACTURING AN END USER PRODUCT.</text>
<text x="20.1" y="146.6">INTEL IS NOT RESPONSIBLE FOR THE</text>
<text x="20.1" y="148">MISUSE OF THIS INFORMATION.</text>
<text x="157.7" y="148.9">INTEL CORPORATION</text>
<text x="157.7" y="151.6">PCI COMPONENTS DIVISION</text>
<text x="157.7" y="152.9">1900 PRAIRIE CITY RD. FM5-62</text>
<text x="157.7" y="154.3">FOLSOM, CA 95630</text>
<text x="156.4" y="157">Title</text>
<text x="156.4" y="161">Size</text>
<text x="161.7" y="158.3">THIRD DIMM SOCKET</text>
<text x="161.7" y="161">Document Number</text>
<text x="200.8" y="161">Rev</text>
<text x="156.4" y="165.1">Date: Thursday, May 07, 1998</text>
<text x="157.7" y="162.4">Custom</text>
<text x="164.3" y="162.4">Intel 440LX PCISET</text>
<text x="183.3" y="165.1">Sheet</text>
<text x="190" y="165.1">11</text>
<text x="194.9" y="165.1">of</text>
<text x="198.1" y="165.1">33</text>
<text x="202.1" y="162.4">1.4</text>
</g>
<g font-size=".9">
<text x="25.5" y="5.3">A</text>
<text x="65.3" y="5.3">B</text>
<text x="105.1" y="5.3">C</text>
<text x="145" y="5.3">D</text>
<text x="184.8" y="5.3">E</text>
<text x="4.6" y="26.4">4</text>
<text x="205.1" y="26.4">4</text>
<text x="4.6" y="66.3">3</text>
<text x="205.1" y="66.3">3</text>
<text x="4.6" y="106.2">2</text>
<text x="205.1" y="106.2">2</text>
<text x="4.6" y="146.1">1</text>
<text x="205.1" y="146.1">1</text>
<text x="25.5" y="166.3">A</text>
<text x="65.3" y="166.3">B</text>
<text x="105.1" y="166.3">C</text>
<text x="145" y="166.3">D</text>
<text x="184.8" y="166.3">E</text>
</g>
</svg>
